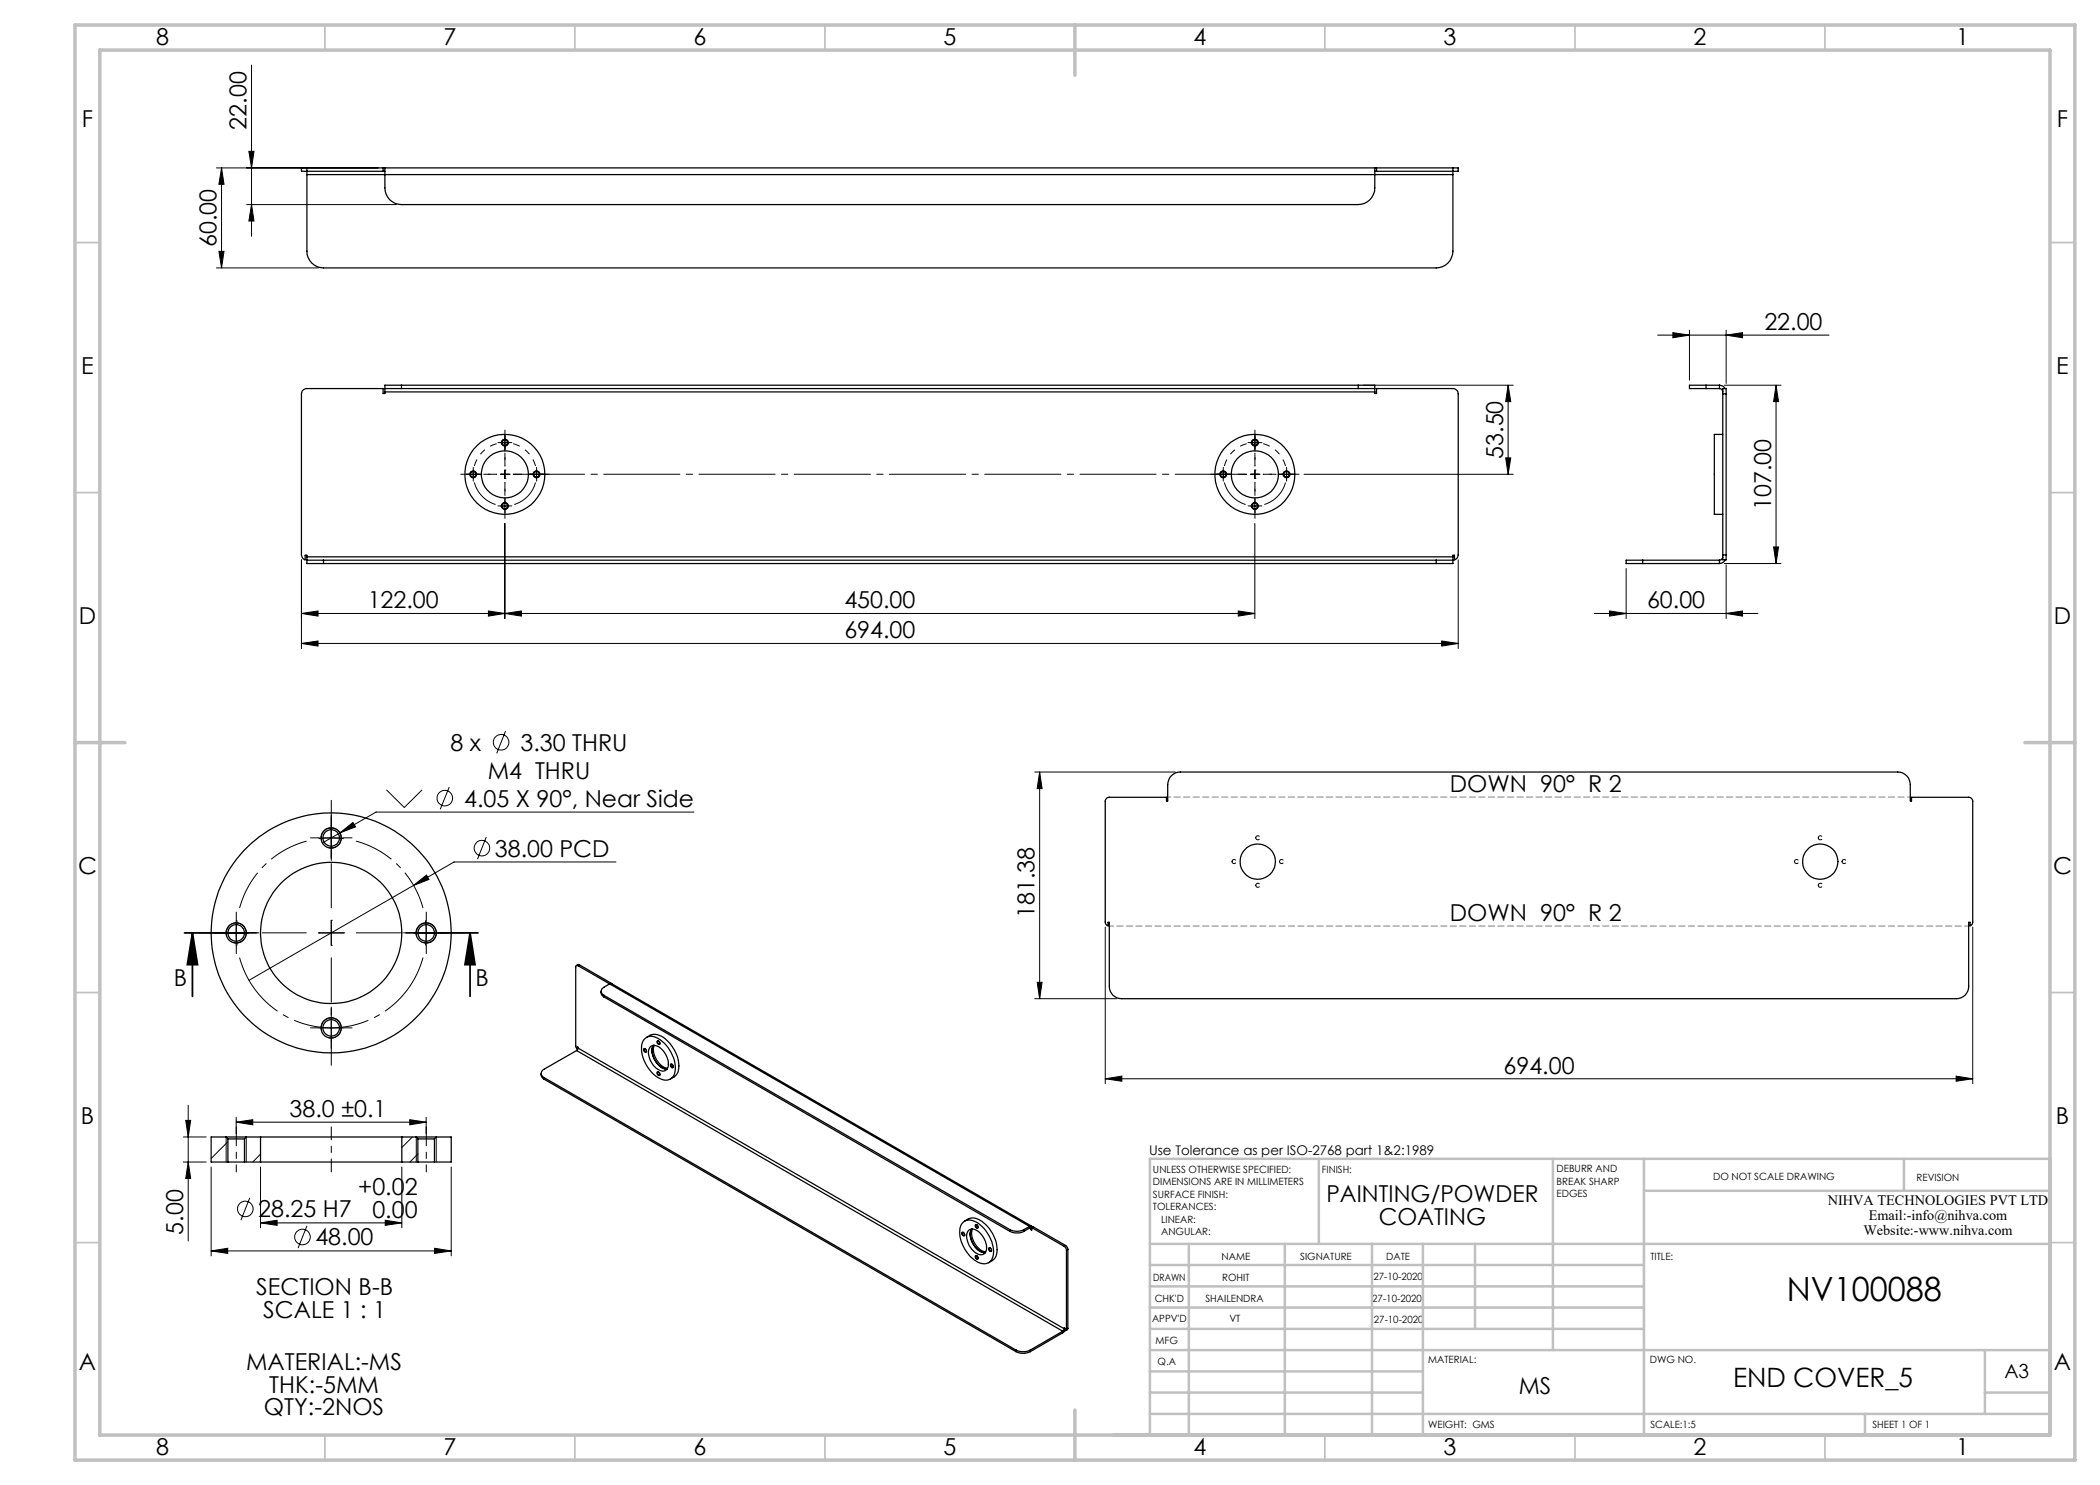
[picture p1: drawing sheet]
<svg xmlns="http://www.w3.org/2000/svg" width="420mm" height="297mm" viewBox="0 0 420 297" stroke-linecap="round" stroke-linejoin="round" font-family="sans-serif">
<g fill="none" stroke="#000" stroke-width=".2">
<path d="M50.3 13v34.3M43.3 33.6h32.3M44.3 33.6v20M44.3 33.6l.5 3.3h-1zM49.8 30.3h1l-.5 3.3zM43.3 53.6h20.4M43.8 50.3h1l-.5 3.3zM49.3 40.9h30M50.3 40.9l.5 3.3h-1zM272.6 77h30M301.6 77v17.9M301.6 77l.6 3.3h-1.1z"/>
<path d="M331.5 67h34.3M334.6 66.5l3.3 .5-3.3 .6zM337.9 66v10M344.9 77h11.3M345.2 67l3.3-.5v1.1zM345.2 66v10.7M355.2 77v35.7M355.2 77l.5 3.3h-1zM93.8 94.9h1.7M94 95a.67 .67 0 0 1 .6-.8 .67 .67 0 0 1 .7 .7 .67 .67 0 0 1-.8 .6M94.7 94v1.7M100.1 94.9h1.7"/>
<path d="M100.1 88.5h1.7M100.3 88.7a.67 .67 0 0 1 .6-.8 .67 .67 0 0 1 .7 .7 .67 .67 0 0 1-.8 .6M101 87.7v1.7M101 94v1.7M106.5 94.9h1.6M106.6 95a.67 .67 0 0 1 .6-.8 .67 .67 0 0 1 .8 .7 .67 .67 0 0 1-.9 .6M107.3 94v1.7M243.8 94.9h1.7M244 95a.67 .67 0 0 1 .6-.8 .67 .67 0 0 1 .7 .7 .67 .67 0 0 1-.8 .6M244.7 94v1.7M250.1 94.9h1.7M250.1 88.5h1.7"/>
<path d="M250.3 88.7a.67 .67 0 0 1 .6-.8 .67 .67 0 0 1 .7 .7 .67 .67 0 0 1-.8 .6M251 87.7v1.7M251 94v1.7M256.5 94.9h1.6M256.6 95a.67 .67 0 0 1 .6-.8 .67 .67 0 0 1 .8 .7 .67 .67 0 0 1-.9 .6M257.3 94v1.7M260.8 94.9h41.8M301.1 91.6h1.1l-.6 3.3zM60.3 112v17.7M100.1 101.2h1.7M100.3 101.4a.67 .67 0 0 1 .6-.9 .67 .67 0 0 1 .7 .8 .67 .67 0 0 1-.8 .5M101 100.4v1.6"/>
<path d="M101 104.7v19M250.1 101.2h1.7M250.3 101.4a.67 .67 0 0 1 .6-.9 .67 .67 0 0 1 .7 .8 .67 .67 0 0 1-.8 .5M251 100.4v1.6M251 104.7v19M291.6 112v17.7M325.2 113.7v10M344.9 112.7h11.3M345.2 113v10.7M354.7 109.4h1l-.5 3.3zM60.3 128.7l3.3-.5v1zM60.3 128.7h231.3"/>
<path d="M60.3 122.7l3.3-.5v1zM60.3 122.7h190.7M97.7 122.2l3.3 .5-3.3 .5zM101 122.7l3.3-.5v1zM247.6 122.2l3.4 .5-3.4 .5zM288.3 128.2l3.3 .5-3.3 .5zM318.9 122.7h32.7M321.9 122.2l3.3 .5-3.3 .5zM345.2 122.7l3.3-.5v1zM77.3 158l3.6 3.5 3.5-3.5M89.9 157.4l-1.8 4.5M101.1 146.2l-1.8 4.5"/>
<path d="M206.9 154.4h28.2M207.9 154.4l.5 3.3h-1zM207.9 154.4v45.3M63.7 167.6h5M64.3 168.1a2 2 0 0 1 1.8-2.5 2 2 0 0 1 2.1 2.1 2 2 0 0 1-2.5 1.8M66.3 165.1v5M68 166.6l2.6-2.1 .5 .9zM82.7 177.1l2.6-2.1 .5 .9zM82.7 177.1l-32.9 19M97.3 167.4l-1.8 4.4M123.2 172.4h-32.4l-8.1 4.7M138.8 162.4h-63.6l-10.7 6.2"/>
<path d="M44.7 186.6h5M45.3 187.1a2 2 0 0 1 1.8-2.5 2 2 0 0 1 2.1 2.2 2 2 0 0 1-2.5 1.7M47.2 184.1v5M47.4 184.1a17.9 17.9 0 0 0 0 5M63.7 186.6h5M66.3 184.1v5M82.7 186.6h5M83.3 187.1a2 2 0 0 1 1.7-2.5 2 2 0 0 1 2.2 2.1 2 2 0 0 1-2.5 1.8M85.2 184.1v5M206.9 199.7h16.4M207.4 196.5h1l-.5 3.2zM221.1 185.4v31.3"/>
<path d="M394.5 185.4v31.3M63.7 205.6h5M64.3 206.1a1.99 1.99 0 0 1 1.8-2.5 1.99 1.99 0 0 1 2.1 2.1 1.99 1.99 0 0 1-2.5 1.8M66.3 203.1v5M128.8 209.8a.37 .37 0 0 1 .5 .2 .37 .37 0 0 1-.2 .4l-.3-.3zM131.5 214.4a.37 .37 0 0 1 .5 .2 .37 .37 0 0 1-.2 .5l-.3-.3zM131.5 208.2a.37 .37 0 0 1 .5 .2 .37 .37 0 0 1-.2 .5l-.3-.3zM134.2 212.8a.38 .38 0 0 1 .4 .3 .38 .38 0 0 1-.1 .4l-.3-.2zM221.1 215.8l3.3-.6v1zM221.1 215.8h173.4M391.2 215.2l3.3 .6-3.3 .4zM36.7 227.4h4.5"/>
<path d="M36.7 232.4h4.5M37.1 224.1h1l-.5 3.3zM37.6 221v27.2M37.6 232.4l.5 3.3h-1zM42.2 233.4v17.8M45.2 227.4v5M45.6 228.3l-3.4 3.4M47.2 224.4l3.4-.5v1.1zM47.2 223.4v3.4M47.2 224.4h38M49.2 227.4v5M50 239.6l-1.8 4.4"/>
<path d="M52.1 230.8l-1.5 1.6M52.1 233.4v12.2M80.4 233.4v12.2M82 223.9l3.2 .5-3.2 .6zM82.5 227.4l-2.1 2.1M83.3 227.4v5M83.6 230.8l-1.6 1.6M85.2 223.4v3.4M87.2 227.4v5M90.2 233.4v17.8M42.2 250.2l3.3-.5v1zM42.2 250.2h48"/>
<path d="M52.1 244.6l3.3-.6v1.1zM52.1 244.6h28.3M61.4 245.2l-1.8 4.4M77 244l3.4 .6-3.4 .5zM86.9 249.7l3.3 .5-3.3 .5zM192.5 246.5a.37 .37 0 0 1 .4 .2 .37 .37 0 0 1-.1 .5l-.4-.5zM195.1 251.2a.35 .35 0 0 1 .5 .1 .35 .35 0 0 1-.2 .5l-.2-.2zM195.1 245a.35 .35 0 0 1 .5 .1 .35 .35 0 0 1-.2 .5l-.2-.2zM197.8 249.6a.35 .35 0 0 1 .5 .2 .35 .35 0 0 1-.2 .5l-.2-.3z"/>
<circle cx="89" cy="159.6" r="1.55"/>
<circle cx="100.2" cy="148.5" r="1.56"/>
<circle cx="96.4" cy="169.6" r="1.56"/>
<circle cx="49.1" cy="241.8" r="1.55"/>
<circle cx="60.5" cy="247.4" r="1.55"/>
</g>
<path d="M36.9 186.6h12.7M38.5 186.6l1 6.3h-2zM38.5 186.6v12.7M82.9 186.6h12.7M94 186.6l1 6.3h-2zM94 186.6v12.7" fill="none" stroke="#000" stroke-width=".35"/>
<path d="M101 88.5l-.8 .1M101 88.5l.8 .1M107.3 94.9v-.9M107.3 94.9v.8M251 88.5l-.8 .1M251 88.5l.8 .1M257.3 94.9v-.9M257.3 94.9v.8M66.3 167.6l-2.5 .1M66.3 167.6l2.4 .1M85.3 186.6l-.2-2.5M85.3 186.6l-.2 2.5" fill="none" stroke="#000" stroke-width=".2" stroke-dasharray="15.2 1.3 1.3 1.3" stroke-linecap="butt"/>
<path d="M99.3 88.7a6.3 6.3 0 0 0-4.4 4.5M107.1 93.2a6.3 6.3 0 0 0-4.5-4.5M249.3 88.7a6.3 6.3 0 0 0-4.4 4.5M257.1 93.2a6.3 6.3 0 0 0-4.5-4.5" fill="none" stroke="#000" stroke-width=".2" stroke-dasharray="15.2 1.3 1.3 1.3" stroke-dashoffset="13.8" stroke-linecap="butt"/>
<path d="M94.9 96.5a6.3 6.3 0 0 0 6.1 4.7 6.3 6.3 0 0 0 6.1-4.7M244.9 96.5a6.3 6.3 0 0 0 6.1 4.7 6.3 6.3 0 0 0 6.1-4.7" fill="none" stroke="#000" stroke-width=".2" stroke-dasharray="15.2 1.3 1.3 1.3" stroke-dashoffset="8.9" stroke-linecap="butt"/>
<path d="M61.3 168.2a19 19 0 0 0-13.4 13.4M84.6 181.6a19 19 0 0 0-13.4-13.4" fill="none" stroke="#000" stroke-width=".2" stroke-dasharray="15.2 1.3 1.3 1.3" stroke-dashoffset="7.2" stroke-linecap="butt"/>
<path d="M47.9 191.5a19 19 0 0 0 18.4 14.1 19 19 0 0 0 18.3-14.1" fill="none" stroke="#000" stroke-width=".2" stroke-dasharray="15.2 1.3 1.3 1.3" stroke-dashoffset="1.8" stroke-linecap="butt"/>
<g fill="none" stroke="#000" stroke-width=".2" stroke-dasharray="15.2 1.3 1.3 1.3">
<path d="M93.8 94.9h-.5M94.7 94v-.5M94.7 95.7v.5M95.5 94.9h.5M100.2 88.5h-.6M100.2 94.9h.1M101 87.7v-.6M101 89.4v.5M101 88.5v-.8M101 88.5v.9M101 87.7v-.7M101 89.4v.6"/>
<path d="M101 94.9v-.9M101 94.9h-.8M101 94.9v.8M101 94.9h.8M101 94h.1M101 95.7h.1M101.8 94.9h.1M101.8 88.5h.6M106.5 94.9h-.6M106.5 94.9h-.7M107.3 94v-.5M107.3 95.7v.5"/>
<path d="M107.3 94.9h.9M107.3 94.9h-.8M108.2 94.9h.5M108.2 94.9h.6M243.8 94.9h-.5M243.8 94.9h-.7M244.7 94v-.5M244.7 95.7v.5M245.5 94.9h.5M245.5 94.9h.7M250.2 88.5h-.6M250.2 94.9h.1"/>
<path d="M251 87.7v-.6M251 89.4v.5M251 88.5v-.8M251 88.5v.9M251 94.9v-.9M251 94.9h-.8M251 94.9v.8M251 94.9h.8M251 94h.1M251 95.7h.1M251.8 94.9h.1M251.8 88.5h.6"/>
<path d="M256.5 94.9h-.6M256.5 94.9h-.7M257.3 94v-.5M257.3 95.7v.5M257.3 94.9h.9M257.3 94.9h-.8M258.2 94.9h.5M258.2 94.9h.6M100.2 101.2h-.6M101 100.4v-.6M101 102v.6M101.8 101.2h.6"/>
<path d="M250.2 101.2h-.6M251 100.4v-.6M251 102v.6M251.8 101.2h.6M63.8 167.6h-1.7M66.3 165.1v-1.7M66.3 170.1v1.6M66.3 167.6v-2.5M66.3 167.6v2.5M66.3 165.1v-2.1M66.3 170.1v2M68.8 167.6h1.6"/>
<path d="M44.8 186.6h-1.7M44.8 186.6h-2.1M47.3 184.1v-1.7M47.3 189.1v1.6M49.8 186.6h1.6M49.8 186.6h2M63.8 186.6h.1M66.3 184.1h.1M66.3 189.1h.1M66.3 186.6v-2.5M66.3 186.6h-2.5M66.3 186.6v2.5"/>
<path d="M66.3 186.6h2.5M68.8 186.6h.1M82.8 186.6h-1.7M82.8 186.6h-2.1M85.3 184.1v-1.7M85.3 189.1v1.6M85.3 186.6h2.5M85.3 186.6h-2.5M87.8 186.6h1.6M87.8 186.6h2M63.8 205.6h-1.7M66.3 203.1v-1.7"/>
<path d="M66.3 208.1v1.6M68.8 205.6h1.6M47.3 225.4v2.3M85.3 225.4v2.3"/>
</g>
<path d="M47.3 234.4v-6.7M85.3 234.4v-6.7" fill="none" stroke="#000" stroke-width=".2" stroke-dasharray="15.2 1.3 1.3 1.3" stroke-dashoffset="13.8"/>
<path d="M66.3 225.4v9" fill="none" stroke="#000" stroke-width=".2" stroke-dasharray="15.2 1.3 1.3 1.3" stroke-dashoffset="12.6"/>
<path d="M382.1 159.4h-148.5" fill="none" stroke="#808080" stroke-width=".2" stroke-dasharray="1.3 .6" stroke-dashoffset=".7"/>
<path d="M221.9 185.2h171.9" fill="none" stroke="#808080" stroke-width=".2" stroke-dasharray="1.3 .6" stroke-dashoffset=".4"/>
<g fill="none" stroke="#c0c0c0" stroke-width=".35">
<path d="M65 5v5M115 5v5M165 5v5M265 5v5M315 5v5M365 5v5M15 48.5h5M410 48.5h5M15 98.5h5M410 98.5h5M15 198.5h5M410 198.5h5"/>
<path d="M15 248.5h5M410 248.5h5M65 287v5M115 287v5M165 287v5M265 287v5M315 287v5M365 287v5"/>
</g>
<g fill="none" stroke="#c0c0c0" stroke-width=".5">
<path d="M263.8 231.8v17M310.6 231.8v38.2M328.8 231.8v55.2M328.8 238.2h81.2M380.8 231.8v6.4M410 231.8h-180v55.2M230 248.8h180M230 257.3h98.8M230 253h98.8M237.8 248.8v38.2M257 248.8v38.2M274.4 248.8v38.2"/>
<path d="M284.6 248.8v38.2M295 248.8v17M230 265.8h98.8M230 261.5h98.8M230 278.5h54.6M230 274.3h54.6M230 270h180M397 278.5h13M397 270v12.8M230 282.8h180M373 282.8v4.2"/>
</g>
<path d="M15 5h400v287h-400zM20 10h390v277h-390zM215 5v10M15 148.5h10M405 148.5h10M215 282v10" fill="none" stroke="#c0c0c0" stroke-width=".7"/>
<path d="M99.3 94.9h-7.1M101 93.2v-7.2M101 96.5v7.2M102.7 94.9h7.1M249.3 94.9h-7.1M251 93.2v-7.2M251 96.5v7.2M252.7 94.9h7.1" fill="none" stroke="#000" stroke-width=".2" stroke-dasharray="15.2 1.3 1.3 1.3" stroke-dashoffset="13.6"/>
<path d="M99.3 94.9h-3.9M101 93.2v-3.9M101 96.5v3.9M251 93.2v-3.9M251 96.5v3.9M252.7 94.9h3.8" fill="none" stroke="#000" stroke-width=".2" stroke-dasharray="15.2 1.3 1.3 1.3" stroke-dashoffset="15.2"/>
<path d="M102.7 94.9h146.6" fill="none" stroke="#000" stroke-width=".2" stroke-dasharray="15.2 1.3 1.3 1.3" stroke-dashoffset="1"/>
<path d="M61.3 186.6h-21.5M66.3 181.6v-21.5M66.3 191.6v21.5M71.3 186.6h21.5" fill="none" stroke="#000" stroke-width=".2" stroke-dasharray="15.2 1.3 1.3 1.3" stroke-dashoffset="6.4"/>
<g fill="#000">
<path d="M49.8 30.3h1l-.5 3.3zM50.3 40.9l.5 3.3h-1zM44.3 33.6l.5 3.3h-1zM43.8 50.3h1l-.5 3.3zM207.9 154.4l.5 3.3h-1zM207.4 196.5h1l-.5 3.2zM37.1 224.1h1l-.5 3.3zM37.6 232.4l.5 3.3h-1z"/>
<path d="M301.1 91.6h1.1l-.6 3.3zM301.6 77l.6 3.3h-1.1z"/>
<path d="M354.7 109.4h1l-.5 3.3zM355.2 77l.5 3.3h-1z"/>
<path d="M60.3 128.7l3.3-.5v1zM288.3 128.2l3.3 .5-3.3 .5z"/>
<path d="M101 122.7l3.3-.5v1zM247.6 122.2l3.4 .5-3.4 .5zM60.3 122.7l3.3-.5v1zM97.7 122.2l3.3 .5-3.3 .5zM68 166.6l3.1-1.2-.5-.9zM82.7 177.1l3.1-1.2-.5-.9zM52.1 244.6l3.3-.6v1.1zM77 244l3.4 .6-3.4 .5zM42.2 250.2l3.3-.5v1zM86.9 249.7l3.3 .5-3.3 .5zM47.2 224.4l3.4-.5v1.1zM82 223.9l3.2 .5-3.2 .6z"/>
<path d="M321.9 122.2l3.3 .5-3.3 .5zM345.2 122.7l3.3-.5v1zM334.6 66.5l3.3 .5-3.3 .6zM345.2 67l3.3-.5v1.1z"/>
<path d="M94 186.6l1 6.3h-2zM38.5 186.6l1 6.3h-2z"/>
<path d="M221.1 215.8l3.3-.6v1zM391.2 215.2l3.3 .6-3.3 .4z"/>
</g>
<g fill="none" stroke="#000" stroke-width=".25">
<path d="M61.4 33.6h-1.1v.7h1.1M61.4 34.3v.6M61.4 34.9v15.3a3.3 3.3 0 0 0 3.3 3.4h222.5a3.4 3.4 0 0 0 3.4-3.4v-15.3M61.4 33.6v.7M61.4 34.9h229.2M61.4 33.6h229.2M61.4 34.3h15.6M76.6 33.6v.7M77 33.6v1.3a6.3 6.3 0 0 0 .5 4.5 3.3 3.3 0 0 0 2.8 1.5h191.3a3.3 3.3 0 0 0 3.4-3.3v-4M275 34.3h15.6M275.3 33.6v.7M290.6 33.6h1v.7h-1"/>
<path d="M290.6 34.3v.6M290.6 33.6v.7M77 77.7h3.3M77 77.7v.7M77 78.4v.3h-.4v-1h-15.2a1.08 1.08 0 0 0-1.1 1.1v32.2a1.1 1.1 0 0 0 .7 1v-.9h.4v.3M77 78.4h198M80.3 77h-3.3v.7M80.3 77v.7M80.3 77.7h191.3M80.3 77h191.3M271.6 77.7h3.4M271.6 77h3.4v.7"/>
<path d="M271.6 77v.7M275 77.7v.7M275 78.4v.3h.3v-1h15.3a1.09 1.09 0 0 1 1 1.1v32.2a1.1 1.1 0 0 1-.7 1v-.9h-.3v.3M341.2 77h-3.3v.7h3.3M341.2 77.7h2.7M341.2 77h2.7M341.2 77v.7M343.9 77.7a.66 .66 0 0 1 .7 .7M343.9 77l.7 .3 .4 .4M343.9 77v.7M344.6 78.8v-1.1h.6v1.1M344.6 78.8h.6"/>
<path d="M344.6 78.8v32.2M345.2 78.8v32.2M344.6 86.9h-1.7v16h1.7M61.4 112h3.3M61.4 112v.7h3.3M61.4 111.4v.6M61.4 111.4h229.2M64.7 112v.7M64.7 112.7h222.5M64.7 112h222.5M287.2 112h3.4M287.2 112v.7"/>
<path d="M290.6 112v.7h-3.4M290.6 111.4v.6M328.5 112h-3.3v.7h3.3M328.5 112.7h15.4M328.5 112h15.4M328.5 112v.7M343.9 112v.7M344.6 111v1h.6v-1M344.6 111.4a.73 .73 0 0 1-.7 .6M344.6 111h.6M345.1 112l-.5 .5-.7 .2M221.3 159.7l.4-.2h11.6v.7h.2v-3.3a2.53 2.53 0 0 1 2.5-2.5h143.6a2.53 2.53 0 0 1 2.5 2.5v3.3h.2v-.7h11.4a.85 .85 0 0 1 .8 .8v24.1a.76 .76 0 0 1-.5 .8v-.7h-.3v12.7a2.41 2.41 0 0 1-2.4 2.5h-166.9a2.41 2.41 0 0 1-2.5-2.5v-12.7h-.3v.7a.74 .74 0 0 1-.5-.8v-24.3z"/>
<path d="M115.6 193.1a.28 .28 0 0 0-.3 0 .28 .28 0 0 0-.2 .3v15.9l.4 .5M115.6 193.1l6.3 3.7M115.9 193l-.3-.1-.3 .2M115.9 193l90.4 52.2M115.9 193l-.3 .1M120.2 198.3l.1 .5 .5 .6M120.8 199.1l81.2 46.8M120.8 199.1v.3M120.8 199.4l81.2 46.9M121.9 196.8l-1.1 .6a.87 .87 0 0 0-.6 .9 .87 .87 0 0 0 .6 .8M121.9 196.8l84 48.5M122.3 196.7l-.4 .1"/>
<path d="M108.2 214.7l.1 .5 .5 .6M108.8 215.5l94.4 54.5M108.8 215.5v.3M108.8 215.8l94.4 54.5M115.3 210.1l-6.5 3.8a.89 .89 0 0 0-.6 .8 .89 .89 0 0 0 .6 .8M115.3 210.1l97.2 56.1M115.6 209.8h-.1M115.6 209.6l-.3 .5M115.6 209.6l97.2 56.1M115.6 209.6l-.1-.2v.4M128.8 209.8a.35 .35 0 0 1 .4 .2 .35 .35 0 0 1-.2 .4l-.3-.3zM129 209.8a.28 .28 0 0 0-.1 .4 .28 .28 0 0 0 .4 0"/>
<path d="M129 207.7a2.31 2.31 0 0 1 3 .2 7.2 7.2 0 0 1 3 6.6 1.9 1.9 0 0 1-3 1.2 7 7 0 0 1-3.6-7.1zM129.3 207.5a2.71 2.71 0 0 1 3.8 .3 6.7 6.7 0 0 1 2.5 6.7l-.7 .8-.8 .5M130 209.4a1.67 1.67 0 0 1 2.5 .6 3.5 3.5 0 0 1 1 3.7l-.2 .3a1.73 1.73 0 0 1-2.3-.6 3.8 3.8 0 0 1-1.1-3.7zM130.7 209.1a3.6 3.6 0 0 0 1.1 4l.7 .5 .9 .2a3.8 3.8 0 0 1-3-3.5l.1-.8zM130.8 209.1a3.9 3.9 0 0 0 2.7 4.5M131.5 214.4a.42 .42 0 0 1 .4 .2 .42 .42 0 0 1-.1 .5l-.4-.4zM131.5 208.2a.4 .4 0 0 1 .4 .2 .4 .4 0 0 1-.1 .5l-.4-.4zM131.7 208.2a.31 .31 0 0 0-.1 .4 .31 .31 0 0 0 .3 .1h.1M131.7 214.5v-.1a.31 .31 0 0 0-.1 .4 .31 .31 0 0 0 .3 .1h.1M134.2 212.8a.42 .42 0 0 1 .4 .3 .42 .42 0 0 1-.1 .5l-.4-.4zM134.4 212.9h-.1a.31 .31 0 0 0 0 .4 .31 .31 0 0 0 .4 .1v-.1M45.2 227.4h4"/>
<path d="M45.2 227.4h-3v5h3.4M45.2 227.4l.4 .4M45.6 227.8h3.3M45.6 232.4h3.3M45.6 227.8v4.6M48.9 232.4h3.2M48.9 227.8v4.6M49.2 227.4l-.3 .4M49.2 227.4h2.9M52.1 227.4h28.3M52.1 232.4h28.3M52.1 227.4v5"/>
<path d="M80.4 232.4h3.2M80.4 227.4h2.8M80.4 227.4v5M83.2 227.4h4.1M83.2 227.4l.4 .4M83.6 227.8h3.3M83.6 232.4h3.3M83.6 227.8v4.6M86.9 227.8v4.6M87.3 227.4h2.9v5h-3.3M87.3 227.4l-.4 .4M192.4 244.6a2.11 2.11 0 0 1 2.8-.2 7.1 7.1 0 0 1 3.4 6.8 2.01 2.01 0 0 1-3.4 1 7.1 7.1 0 0 1-3.1-6.9z"/>
<path d="M192.4 246.5a.42 .42 0 0 1 .4 .2 .42 .42 0 0 1 0 .5l-.4-.4zM192.7 246.5h-.1a.29 .29 0 0 0-.1 .4 .29 .29 0 0 0 .4 .1M192.9 244.2a2.68 2.68 0 0 1 3.8 .4 6.7 6.7 0 0 1 2.5 6.6l-.4 .6-1.1 .8M193.6 246.2a1.55 1.55 0 0 1 2.3 .3 3.8 3.8 0 0 1 1.2 4 1.38 1.38 0 0 1-2.2-.1 4 4 0 0 1-1.4-4zM194.3 245.8a3.6 3.6 0 0 0 1.5 4.3l.6 .4h.7a3.7 3.7 0 0 1-3-4.2zM194.5 245.8a3.9 3.9 0 0 0 2.6 4.6M195.1 251.1a.41 .41 0 0 1 .4 .3 .41 .41 0 0 1-.1 .4l-.3-.3zM195.1 244.9a.42 .42 0 0 1 .4 .3 .42 .42 0 0 1-.1 .4l-.3-.4zM195.4 245l-.1-.1a.29 .29 0 0 0-.1 .4 .29 .29 0 0 0 .4 .1M195.4 251.2l-.1-.1a.29 .29 0 0 0-.1 .4 .29 .29 0 0 0 .4 .1M197.8 249.6a.4 .4 0 0 1 .4 .2 .4 .4 0 0 1-.1 .5l-.4-.4zM198 249.6a.29 .29 0 0 0-.1 .4 .29 .29 0 0 0 .4 .1"/>
<path d="M202 246.3a3.3 3.3 0 0 0 2.8 0M202 245.9a3 3 0 0 0 2.8 0M202 245.9v.4M204.8 245.9v.4M205.9 245.3l.3-.1 .3 .3M205.9 245.6h.3v.2M205.9 245.3l-1.1 .6M205.9 245.3v.3M205.9 245.6l-1.1 .7M205.9 245.6l.3 .2M206.2 245.8v.1M206.3 245.5v.5l-.1-.1"/>
<path d="M206.3 245.5l6.5 3.8M206.3 245.5l.3-.1 6.5 3.7M206.3 245.8l-.1 .1M206.3 245.7l-.1 .1M212.8 249.3l.3 .3 .2 .4M213.1 249.1l.4 .5 .1 .3M213.1 249.1l-.3 .2M213.3 250v15.8M213.6 249.9l-.3 .1M213.6 249.9v15.8M203.2 270a3.4 3.4 0 0 0 2.9 0M203.2 270.3a3.1 3.1 0 0 0 2.9 0"/>
<path d="M203.2 270v.3M206.1 270v.3M212.5 266.2l-6.4 3.8M212.5 266.2v.4M212.5 266.6l-6.4 3.7M212.8 265.7l-.3 .5M213 265.7v.4l.3-.3M213 266.1l-.5 .5M213 265.7l-.2-.1v.1M213 265.7h-.2M213.6 265.7l-.5 .4M213.6 265.7l-.3 .1"/>
<circle cx="94.6" cy="94.9" r=".54"/>
<circle cx="94.6" cy="94.9" r=".68"/>
<circle cx="101" cy="88.5" r=".56"/>
<circle cx="101" cy="88.5" r=".67"/>
<circle cx="101" cy="94.9" r="8"/>
<circle cx="101" cy="94.9" r="4.7"/>
<circle cx="107.3" cy="94.9" r=".54"/>
<circle cx="107.3" cy="94.9" r=".68"/>
<circle cx="244.6" cy="94.9" r=".54"/>
<circle cx="244.6" cy="94.9" r=".68"/>
<circle cx="251" cy="88.5" r=".56"/>
<circle cx="251" cy="88.5" r=".67"/>
<circle cx="251" cy="94.9" r="8"/>
<circle cx="251" cy="94.9" r="4.7"/>
<circle cx="257.3" cy="94.9" r=".54"/>
<circle cx="257.3" cy="94.9" r=".68"/>
<circle cx="101" cy="101.2" r=".56"/>
<circle cx="101" cy="101.2" r=".67"/>
<circle cx="251" cy="101.2" r=".56"/>
<circle cx="251" cy="101.2" r=".67"/>
<circle cx="66.2" cy="167.6" r="2.03"/>
<circle cx="66.2" cy="167.6" r="1.64"/>
<circle cx="251.6" cy="172.3" r="3.5"/>
<circle cx="364" cy="172.3" r="3.5"/>
<circle cx="47.2" cy="186.6" r="1.66"/>
<circle cx="47.2" cy="186.6" r="2.01"/>
<circle cx="66.2" cy="186.6" r="24"/>
<circle cx="66.2" cy="186.6" r="14.1"/>
<circle cx="85.2" cy="186.6" r="1.66"/>
<circle cx="85.3" cy="186.6" r="2.02"/>
<circle cx="66.2" cy="205.6" r="2.03"/>
<circle cx="66.2" cy="205.6" r="1.64"/>
</g>
<path d="M246.4 172.3a.41 .41 0 0 1 .6-.4 .41 .41 0 0 1 .1 .7 .41 .41 0 0 1-.7-.1v-.2M251.2 177.1a.41 .41 0 0 1 .5-.4 .41 .41 0 0 1 .2 .7 .41 .41 0 0 1-.7-.2v-.1M251.2 167.6a.41 .41 0 0 1 .5-.4 .41 .41 0 0 1 .2 .7 .41 .41 0 0 1-.7-.2v-.1M255.9 172.3a.41 .41 0 0 1 .6-.4 .41 .41 0 0 1 .1 .7 .41 .41 0 0 1-.7-.1v-.2M358.9 172.3a.41 .41 0 0 1 .6-.4 .41 .41 0 0 1 .1 .7 .41 .41 0 0 1-.7-.1v-.2M363.7 177.1a.41 .41 0 0 1 .5-.4 .41 .41 0 0 1 .2 .7 .41 .41 0 0 1-.7-.2v-.1M363.7 167.6a.41 .41 0 0 1 .5-.4 .41 .41 0 0 1 .2 .7 .41 .41 0 0 1-.7-.2v-.1M368.4 172.3a.41 .41 0 0 1 .6-.4 .41 .41 0 0 1 .1 .7 .41 .41 0 0 1-.7-.1v-.2" fill="none" stroke="#000" stroke-width=".2" stroke-dasharray="1.3 .6" stroke-dashoffset=".3"/>
<text font-size="6.7" x="357.4" y="260.3">NV100088</text>
<text font-size="5.3" x="346.6" y="277.4">END COVER_5</text>
<g font-size="4.7">
<text x="31.2" y="9">8</text>
<text x="88.7" y="9">7</text>
<text x="138.7" y="9">6</text>
<text x="188.7" y="9">5</text>
<text x="238.7" y="9">4</text>
<text x="288.7" y="9">3</text>
<text x="338.7" y="9">2</text>
<text x="391.2" y="9">1</text>
<text x="16.4" y="25.5">F</text>
<text x="49.3" y="25.9" transform="rotate(-90 49.3 25.9)">22.00</text>
<text x="411.4" y="25.5">F</text>
<text x="43.3" y="49.4" transform="rotate(-90 43.3 49.4)">60.00</text>
<text x="352.9" y="66">22.00</text>
<text x="16.3" y="74.7">E</text>
<text x="411.2" y="74.7">E</text>
<text x="300.6" y="91.8" transform="rotate(-90 300.6 91.8)">53.50</text>
<text x="354.2" y="102" transform="rotate(-90 354.2 102)">107.00</text>
<text x="15.8" y="124.7">D</text>
<text x="73.5" y="121.7">122.00</text>
<text x="168.9" y="121.7">450.00</text>
<text x="329.4" y="121.7">60.00</text>
<text x="410.8" y="124.7">D</text>
<text x="168.9" y="127.7">694.00</text>
<text x="90.1" y="150.2">8 x</text>
<text x="97.5" y="155.8">M4 THRU</text>
<text x="104.1" y="150.2">3.30 THRU</text>
<text x="92.8" y="161.3">4.05 X 90°, Near Side</text>
<text x="290" y="158.4">DOWN 90° R 2</text>
<text x="99" y="171.3">38.00 PCD</text>
<text x="15.6" y="174.7">C</text>
<text x="410.6" y="174.7">C</text>
<text x="206.9" y="183.6" transform="rotate(-90 206.9 183.6)">181.38</text>
<text x="290" y="184.2">DOWN 90° R 2</text>
<text x="34.8" y="197.1">B</text>
<text x="95.1" y="197.1">B</text>
<text x="300.7" y="214.7">694.00</text>
<text x="16.2" y="224.7">B</text>
<text x="57.9" y="223.4">38.0 ±0.1</text>
<text x="411.2" y="224.7">B</text>
<text x="71.6" y="239">+0.02</text>
<text x="51.6" y="243.5">28.25 H7</text>
<text x="74.5" y="243.5">0.00</text>
<text x="265.3" y="240.5">PAINTING/POWDER</text>
<text x="275.8" y="245">COATING</text>
<text x="36.6" y="246.9" transform="rotate(-90 36.6 246.9)">5.00</text>
<text x="63.1" y="249.1">48.00</text>
<text x="51.3" y="259">SECTION B-B</text>
<text x="52.7" y="263.5">SCALE 1 : 1</text>
<text x="15.8" y="274">A</text>
<text x="49.2" y="274">MATERIAL:-MS</text>
<text x="410.8" y="274">A</text>
<text x="53.9" y="278.5">THK:-5MM</text>
<text x="303.7" y="278.9">MS</text>
<text x="52.8" y="283.1">QTY:-2NOS</text>
<text x="31.2" y="291">8</text>
<text x="88.7" y="291">7</text>
<text x="138.7" y="291">6</text>
<text x="188.7" y="291">5</text>
<text x="238.7" y="291">4</text>
<text x="288.7" y="291">3</text>
<text x="338.7" y="291">2</text>
<text x="391.2" y="291">1</text>
</g>
<text font-size="3.9" x="400.9" y="275.5">A3</text>
<g font-size="2.9">
<text x="365.6" y="241">NIHVA TECHNOLOGIES PVT LTD</text>
<text x="373.8" y="244">Email:-info@nihva.com</text>
<text x="372.7" y="247">Website:-www.nihva.com</text>
</g>
<text font-size="2.7" x="229.8" y="231.1">Use Tolerance as per ISO-2768 part 1&amp;2:1989</text>
<g font-size="2">
<text x="230.6" y="234.6">UNLESS OTHERWISE SPECIFIED:</text>
<text x="230.6" y="237.1">DIMENSIONS ARE IN MILLIMETERS</text>
<text x="230.6" y="239.6">SURFACE FINISH:</text>
<text x="264.4" y="234.6">FINISH:</text>
<text x="311.3" y="234.5">DEBURR AND</text>
<text x="311.3" y="237">BREAK SHARP</text>
<text x="311.3" y="239.5">EDGES</text>
<text x="342.6" y="236">DO NOT SCALE DRAWING</text>
<text x="383.3" y="236.2">REVISION</text>
<text x="230.6" y="242.1">TOLERANCES:</text>
<text x="232.2" y="244.6">LINEAR:</text>
<text x="232.2" y="247.1">ANGULAR:</text>
<text x="244.3" y="252">NAME</text>
<text x="260" y="251.9">SIGNATURE</text>
<text x="277.2" y="251.9">DATE</text>
<text x="330.1" y="251.9">TITLE:</text>
<text x="230.6" y="256.1">DRAWN</text>
<text x="244.4" y="256.1">ROHIT</text>
<text x="274.7" y="255.9">27-10-2020</text>
<text x="230.9" y="260.3">CHK'D</text>
<text x="241.1" y="260.3">SHAILENDRA</text>
<text x="274.5" y="260.3">27-10-2020</text>
<text x="230.4" y="264.4">APPV'D</text>
<text x="231.1" y="268.8">MFG</text>
<text x="245.9" y="264.4">VT</text>
<text x="274.8" y="264.6">27-10-2020</text>
<text x="231.5" y="273">Q.A</text>
<text x="285.6" y="272.5">MATERIAL:</text>
<text x="330" y="272.5">DWG NO.</text>
<text x="285.6" y="285.5">WEIGHT: GMS</text>
<text x="330.1" y="285.6">SCALE:1:5</text>
<text x="374.5" y="285.6">SHEET 1 OF 1</text>
</g>
</svg>
